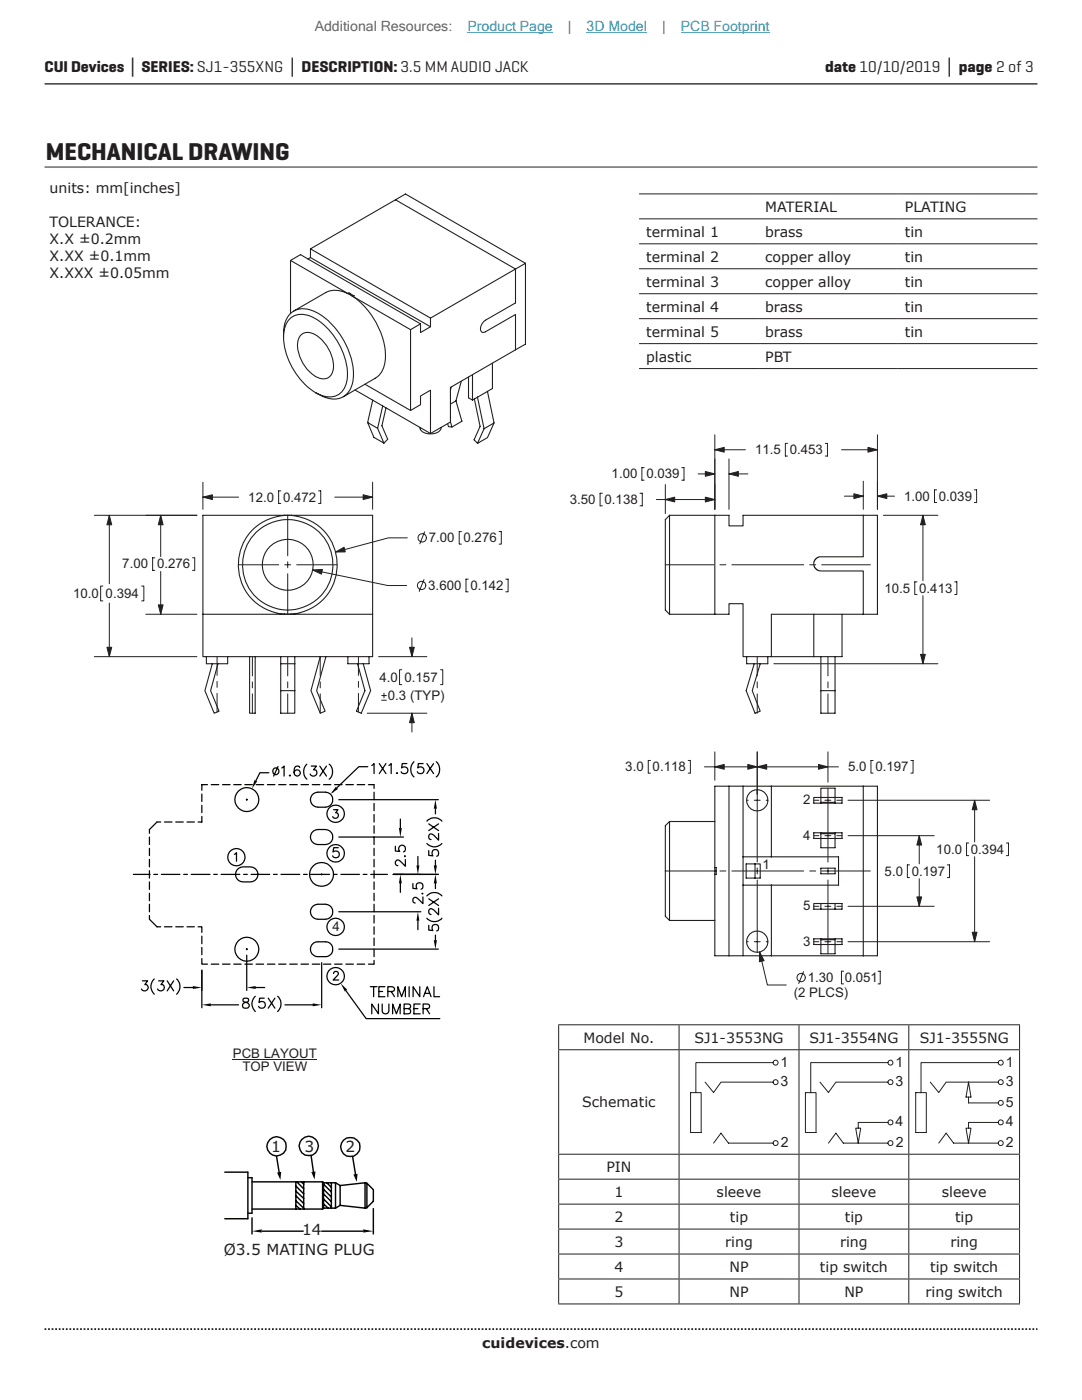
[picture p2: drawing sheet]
<svg xmlns="http://www.w3.org/2000/svg" width="216mm" height="279mm" viewBox="0 0 216 279" stroke-linecap="round" stroke-linejoin="round" font-family="sans-serif">
<path d="M8.9 265.3h198.1" fill="none" stroke="#231f20" stroke-width=".35" stroke-dasharray=".4 .4 .4 .4 .4 .4" stroke-dashoffset=".7" stroke-linecap="butt"/>
<path d="M8.9 16.7h198.1" fill="none" stroke="#231f20" stroke-width=".26"/>
<g fill="none" stroke="#231f20" stroke-width=".22">
<path d="M78.9 39.9l24 13.8M58 52l11.4 6.6 .2-.1M58 52l2-1.2 23.9 13.8M58 52v10.6M61.5 51.7l.5-.3 23.9 13.8M62 51.4v-1.7l23.9 13.8M62 49.7l18.9-11 24 13.9M69.4 58.6h.1M69.5 58.6a4.7 4.7 0 0 0-4.5-.2l-6.4 3.7M69.5 58.6l.9 .6M69.6 58.5l1 .5M69.6 58.5l.5 .5"/>
<path d="M70.1 59h.1M70.1 59h.5M70.4 59.2a15.4 15.4 0 0 1 6.5 12.1 4.7 4.7 0 0 1-2 4.2l-6.4 3.7M70.4 59.2h.1M70.4 59.2l11.5 6.6M70.6 59l-.2 .2M102.9 53.7v6.8l-6 3.4a1.79 1.79 0 0 0-.8 2.3l.3 .1 .5-.1 6-3.4v7l-13 7.5v6.9M102.9 53.7l-17 9.8M104.9 52.6l-2 1.1M104.9 52.6v16.1l-2 1.1M56.6 67.3a5.8 5.8 0 0 1 1.6-5 4.8 4.8 0 0 1 5.4 .3 15.1 15.1 0 0 1 6.9 13.1 4 4 0 0 1-5.8 3.5l-1.8-.8M57.6 63.8a4.1 4.1 0 0 1 5.3-.2 13.9 13.9 0 0 1 6.4 11.7 3.6 3.6 0 0 1-4.7 3.8 11.8 11.8 0 0 1-6.9-6.9 9.5 9.5 0 0 1-.5-7.8z"/>
<path d="M60.1 66.8a2.56 2.56 0 0 1 3.3 .3 7.6 7.6 0 0 1 3.1 6.8 2.02 2.02 0 0 1-3.1 1.4 7.6 7.6 0 0 1-4-7.1l.2-.6zM70.8 77.8l15.1 8.7M72.8 76.7l9.1 5.2M74.4 79.9l-1 4.4M81.9 65.8v16.1M83.9 64.6l-2 1.2M85.9 63.5v1.7l-2 1.2v-1.8M90.1 77.2l-.2 .6M92.1 76.1l-1.1 3.9M93.5 75.2v4.2l.8 .4M94.3 74.8v5M94.7 79.6l1.1 5.5-1.2 2.7 .7 .7"/>
<path d="M95.3 79.3l1.3 6.3M97.3 78.1l1.3 6.3-2 1.2M98.3 72.5v5l-4 2.3M73.4 84.3l1.2 3 2 1.1M75.3 85.5l1.3 2.9M76.4 81l-1.1 4.5-1.9-1.2M77 81.4l-.8 3.6 1.2 2.7-.8 .7M81.9 81.9l2-1.1v-1.8l2-1.1v8.6l4-2.3M83.8 85.3v.1a2.19 2.19 0 0 0 2.8 1.1 1.38 1.38 0 0 0 1.4-1.2M89.9 84.2l.3 1-.7-.1-.2-.6M91 80l-1.1 .6M91 80l1.2 4.1-2 1.1"/>
<path d="M96.6 85.6l-1.3 2.9M98.6 84.4l-1.3 2.9-2 1.2M40.5 102.8h33.9v28.2h-33.9zM56.7 102.8l.1 .1M58.1 102.8v.1M133.6 102.8h11.9v2.2h2.8v-2.2h26.8v19.8h-21.2v8.4M133.6 102.8v19.8M133.6 102.8l-.8 .9v18.1l.8 .8M142.6 102.8v19.8M172.3 102.8v8.3h-8.7l-.8 .4-.4 .8v.6l.2 .5 .4 .3 .6 .2h8.7v8.7M40.5 122.6h17.6M41.2 131v1.5h4.2v-1.5"/>
<path d="M42.4 132.5l-1.5 5.3 1.8 4.5 1-.4-1.7-4.1 1.5-5.3M49.8 131v11.3h1.1v-11.3M56 137.8v4.5h2.8v-4.5M56 137.8h2.8M56 131v1.5M56.8 122.6h-.1M58.1 122.6h16.3M58.8 132.5h-2.8v5.3M58.8 131v6.8M63.9 131l-1.9 6.8 1.9 4.5 1-.4-1.7-4.1 1.8-6.8M69.4 131v1.5h4.2v-1.5M71.3 132.5l1.5 5.3-1.7 4.1 1 .4 1.9-4.5-1.5-5.3"/>
<path d="M133.6 122.6h11.9v-2.1h2.8v10.5h5.6M149 131v1.5h4.2v-1.5M150.5 132.5l-1.6 5.3 1.8 4.5 1-.4-1.6-4.1 1.6-5.3M153.9 131h9.9M162.4 122.6v8.4M163.8 137.8h2.8M166.6 131h-2.8v6.8M166.6 131v11.3h-2.8v-4.5M168 122.6v8.4h-1.4M145.5 156.9v33.8M148.3 156.9v19.8M153.9 156.9v14.1"/>
<path d="M172.3 156.9v33.8M133.6 164v19.7M133.6 164l-.8 .8v18.1l.8 .8M133.6 164h9M142.6 173.2v17.5h5.7M142.6 173.2v-16.3h32.5v33.8h-21.2M142.6 173.1h.3v1.4h-.3M142.6 173.8h.3M148.3 176.7v14h5.6M148.3 171h19v5.7h-19M148.9 172.4h2.8v2.8h-2.8zM150.7 172.4v2.8"/>
<path d="M153.9 176.7v14M163.8 166.2v3h2.8v-1.9h-4.2v-1.1h5.6v1.1h-1.4v-.9h-2.8M163.8 160.1v-.9h4.2v1.1h-5.6v-1.1h1.4v-1.9h2.8v3M163.8 173.3h2.8v1.1h-2.8zM163.8 160.1v.2M163.8 160.1h2.8M166.6 166.2v.2M133.6 183.7h9M162.4 180.3h5.6v1.1h-5.6zM163.8 187.4v2.9h2.8v-1.8h-4.2v-1.1h5.6v1.1h-1.4v-1h-2.8M163.8 180.3v1.1M166.6 180.3v1.1"/>
<path d="M166.6 187.4v.1"/>
<circle cx="57.4" cy="112.7" r="5.1"/>
<circle cx="57.4" cy="112.7" r="9"/>
<circle cx="57.4" cy="112.7" r="9.9"/>
<circle cx="151.1" cy="159.7" r="2.11"/>
<circle cx="151.1" cy="187.9" r="2.12"/>
</g>
<g fill="none" stroke="#231f20" stroke-width=".2">
<path d="M47.5 112.7h8.1M56.8 112.7h1.2M57.4 102.8v8.1M57.4 112.1v1.2M57.4 114.5v8.1M59.2 112.7h8.1M132.8 112.7h9.7M143.6 112.7h1.2M146 112.7h14.4M161.6 112.7h1.2M164 112.7h9.7M43.3 131v3.8"/>
<path d="M43.3 136v1.2M43.3 138.4v3.7M50.4 131v3.9M50.4 136.1v1.2M50.4 138.5v3.8M57.4 131v3.9M57.4 136.1v1.2M57.4 138.5v3.8M63.9 131v3.9M63.9 136.1v1.2M63.9 138.5v3.8M71.5 131v3.8"/>
<path d="M71.5 136v1.2M71.5 138.4v3.7M151.1 131v3.9M151.1 136.1v1.2M151.1 138.5v3.8M165.2 131v3.9M165.2 136.1v1.2M165.2 138.5v3.8M149 159.7h.3M150.5 159.7h1.2M151.1 150.1v21.9M151.1 153h16.2"/>
<path d="M152.9 159.7h.3M162.4 159.7h1M164.6 159.7h1.2M165.2 157.3v14.7M165.2 150.1v6M167 159.7h1M169.2 159.7h28.3M174.2 151.8h-.4v2.5h.4M181.8 151.8h.4v2.5h-.4M194.5 159.7v8.3M132.8 173.8h9.7M143.6 173.8h1.2"/>
<path d="M146 173.8h14.4M151.1 175.6v14.4M151.1 173.2v1.2M161.6 173.8h1.2M162.4 166.8h1M164 173.8h9.7M164.6 166.8h1.2M165.2 175.6v14.7M165.2 173.2v1.2M167 166.8h1M169.2 166.8h17.2M181.5 172.6h-.4v2.5h.4"/>
<path d="M183.4 166.8v5.6M183.4 175.4v5.5M189 172.6h.5v2.5h-.5M193.3 168.3h-.4v2.5h.4M194.5 171v16.9M200.8 168.3h.4v2.5h-.4M149 187.9h.3M150.5 187.9h1.2M152.9 187.9h.3M162.4 187.9h1M162.4 180.9h1M164.6 187.9h1.2"/>
<path d="M164.6 180.9h1.2M167 187.9h1M167 180.9h1M169.2 180.9h17.2M169.2 187.9h28.3"/>
</g>
<path d="M182.9 179h1l-.5 1.9z" fill="#231f20"/>
<path d="M182.9 179h1l-.5 1.9z" fill="none" stroke="#231f20" stroke-width=".2"/>
<path d="M183.4 166.8l.5 1.8h-1z" fill="#231f20"/>
<path d="M183.4 166.8l.5 1.8h-1z" fill="none" stroke="#231f20" stroke-width=".2"/>
<path d="M194.5 159.7l.5 1.9h-1z" fill="#231f20"/>
<path d="M194.5 159.7l.5 1.9h-1z" fill="none" stroke="#231f20" stroke-width=".2"/>
<path d="M194 186h1l-.5 1.9z" fill="#231f20"/>
<path d="M194 186h1l-.5 1.9z" fill="none" stroke="#231f20" stroke-width=".2"/>
<path d="M151.1 153l1.9-.4v.9z" fill="#231f20"/>
<path d="M151.1 153l1.9-.4v.9z" fill="none" stroke="#231f20" stroke-width=".2"/>
<path d="M163.3 152.6l1.9 .4-1.9 .5z" fill="#231f20"/>
<g fill="none" stroke="#231f20" stroke-width=".2">
<path d="M40.5 99.2h7.1M40.5 96.2v5.4M56 98h-.4v2.5h.4M63.6 98h.4v2.5h-.4M66.8 99.2h7.6M74.4 96.2v5.4M20.5 117h-.4v2.9h.4M21.8 102.8v13.7M28.3 117h.4v2.9h-.4M30.9 111.3h-.4v2.5h.4M32.1 102.8v8.3M32.1 114v8.6"/>
<path d="M38.4 111.3h.5v2.5h-.5M39.3 102.8h-20.5M62.4 113.7l15 3.2h3.7M81.3 107.3h-3.8l-10.5 2.9M84.6 115.7l-1 2.3M84.7 106.1l-.9 2.4M92.1 106.1h-.5v2.5h.5M93.4 115.6h-.4v2.5h.4M99.6 106.1h.4v2.5h-.4M100.9 115.6h.5v2.5h-.5M18.8 131h20.5M21.8 120.4v10.6"/>
<path d="M29.1 122.6h10.2M75.5 131h9.7M76.2 139.7h.9M76.2 138.8h.9M76.6 138.3v1M80.2 133.7h-.5v2.9h.5M82.2 127.3v3.7M87.9 133.7h.4v2.9h-.4M73.3 142.3h11.9M82.2 142.3v3.8M163.3 152.6l1.9 .4-1.9 .5zM46.5 211.5h16.8"/>
<circle cx="84.1" cy="116.8" r=".83"/>
<circle cx="84.2" cy="107.3" r=".84"/>
</g>
<path d="M21.8 102.8l.5 1.9h-1z" fill="#231f20"/>
<path d="M21.8 102.8l.5 1.9h-1z" fill="none" stroke="#231f20" stroke-width=".2"/>
<path d="M21.3 129.2h1l-.5 1.8z" fill="#231f20"/>
<path d="M21.3 129.2h1l-.5 1.8z" fill="none" stroke="#231f20" stroke-width=".2"/>
<path d="M72.5 98.7l1.9 .5-1.9 .5z" fill="#231f20"/>
<path d="M72.5 98.7l1.9 .5-1.9 .5z" fill="none" stroke="#231f20" stroke-width=".2"/>
<path d="M40.5 99.2l1.9-.5v1z" fill="#231f20"/>
<path d="M40.5 99.2l1.9-.5v1z" fill="none" stroke="#231f20" stroke-width=".2"/>
<path d="M31.6 120.7h.9l-.4 1.9z" fill="#231f20"/>
<path d="M31.6 120.7h.9l-.4 1.9z" fill="none" stroke="#231f20" stroke-width=".2"/>
<path d="M32.1 102.8l.4 1.9h-.9z" fill="#231f20"/>
<path d="M32.1 102.8l.4 1.9h-.9z" fill="none" stroke="#231f20" stroke-width=".2"/>
<path d="M81.7 129.2h1l-.5 1.8z" fill="#231f20"/>
<path d="M81.7 129.2h1l-.5 1.8z" fill="none" stroke="#231f20" stroke-width=".2"/>
<path d="M82.2 142.3l.5 1.9h-1z" fill="#231f20"/>
<path d="M82.2 142.3l.5 1.9h-1z" fill="none" stroke="#231f20" stroke-width=".2"/>
<path d="M62.4 113.7h1.9l-.2 .9z" fill="#231f20"/>
<path d="M62.4 113.7h1.9l-.2 .9z" fill="none" stroke="#231f20" stroke-width=".2"/>
<path d="M67 110.2l1.7-1 .2 .9z" fill="#231f20"/>
<g fill="none" stroke="#231f20" stroke-width=".2">
<path d="M120.2 98.4h-.5v2.5h.5M127.7 98.4h.5v2.5h-.5M128.5 93.3h-.4v2.5h.4M131 99.7h11.6M132.8 96.7v5.8M136 93.3h.5v2.5h-.5M139.3 94.6h3.3M142.6 86.8v14.8M142.6 89.8h6.1M145.5 94.6h3.7M145.5 91.6v10M157.1 88.5h-.4v2.5h.4"/>
<path d="M164.7 88.5h.4v2.5h-.4M167.9 89.8h7.2M168.5 99h3.8M172.3 96v5.6M175.1 99h3.4M175.1 86.8v14.8M186.9 97.8h-.4v2.5h.4M194.4 97.8h.5v2.5h-.5M67 110.2l1.7-1 .2 .9zM176.3 102.8h10.8M183 116.1h-.5v2.5h.5M184.2 102.8v13.1"/>
<path d="M184.2 118.9v13.6M190.5 116.1h.4v2.5h-.4M154.4 132.5h32.7"/>
</g>
<path d="M170.4 98.5l1.9 .5-1.9 .5z" fill="#231f20"/>
<path d="M170.4 98.5l1.9 .5-1.9 .5z" fill="none" stroke="#231f20" stroke-width=".2"/>
<path d="M175.1 99l1.9-.5v1z" fill="#231f20"/>
<path d="M175.1 99l1.9-.5v1z" fill="none" stroke="#231f20" stroke-width=".2"/>
<path d="M140.7 99.2l1.9 .5-1.9 .5z" fill="#231f20"/>
<path d="M140.7 99.2l1.9 .5-1.9 .5z" fill="none" stroke="#231f20" stroke-width=".2"/>
<path d="M132.8 99.7l1.8-.5v1z" fill="#231f20"/>
<path d="M132.8 99.7l1.8-.5v1z" fill="none" stroke="#231f20" stroke-width=".2"/>
<path d="M145.5 94.6l1.8-.5v1z" fill="#231f20"/>
<path d="M145.5 94.6l1.8-.5v1z" fill="none" stroke="#231f20" stroke-width=".2"/>
<path d="M140.7 94.1l1.9 .5-1.9 .5z" fill="#231f20"/>
<path d="M140.7 94.1l1.9 .5-1.9 .5z" fill="none" stroke="#231f20" stroke-width=".2"/>
<path d="M173.2 89.3l1.9 .5-1.9 .4z" fill="#231f20"/>
<path d="M173.2 89.3l1.9 .5-1.9 .4z" fill="none" stroke="#231f20" stroke-width=".2"/>
<path d="M142.6 89.8l1.9-.5v.9z" fill="#231f20"/>
<path d="M142.6 89.8l1.9-.5v.9z" fill="none" stroke="#231f20" stroke-width=".2"/>
<path d="M184.2 102.8l.4 1.9h-.9z" fill="#231f20"/>
<path d="M184.2 102.8l.4 1.9h-.9z" fill="none" stroke="#231f20" stroke-width=".2"/>
<path d="M183.7 130.6h.9l-.4 1.9z" fill="#231f20"/>
<g fill="none" stroke="#231f20" stroke-width=".2">
<path d="M183.7 130.6h.9l-.4 1.9zM129.8 151.8h-.4v2.5h.4M137.3 151.8h.5v2.5h-.5M140.6 153h10.5M142.6 150.1v5.6M151.1 150.1v8.4M151.6 190l1.5 6.6h3.8M160.3 193.9l-.9 2.4M168.3 193.8h-.4v2.6h.4M175.2 193.8h.4v2.6h-.4"/>
<circle cx="159.9" cy="195.1" r=".83"/>
</g>
<path d="M149.2 152.6l1.9 .4-1.9 .5z" fill="#231f20"/>
<path d="M149.2 152.6l1.9 .4-1.9 .5z" fill="none" stroke="#231f20" stroke-width=".2"/>
<path d="M142.6 153l1.9-.4v.9z" fill="#231f20"/>
<path d="M142.6 153l1.9-.4v.9z" fill="none" stroke="#231f20" stroke-width=".2"/>
<path d="M151.6 190l.9 1.7-1 .2z" fill="#231f20"/>
<path d="M151.6 190l.9 1.7-1 .2z" fill="none" stroke="#231f20" stroke-width=".2"/>
<g fill="none" stroke="#050504" stroke-width=".25">
<path d="M40.3 158.5v1.5M41.4 156.6h-1.1v1.1M42.1 156.6h1.5M44.4 156.6h1.5M46.6 156.6h1.5M48.9 156.6h1.5M51.1 156.6h1.5M53.4 156.6h1.5M55.6 156.6h1.5M57.8 156.6h1.5M60.1 156.6h1.5M62.3 156.6h1.5"/>
<path d="M63.4 158.1h1.5M64.6 156.6h1.4M66.4 158.1h.1M66.8 156.6h1.5M69 156.6h1.5M71.3 156.6h1.5M73.5 156.6h1.1M26.6 174.5h3.3M29.8 165.5v.8M29.8 167v1.5M29.8 169.3v1.5M29.8 171.5v1.5"/>
<path d="M29.8 173.8v1.5M29.8 176v1.5M29.8 178.3v1.5M30.7 174.5h.7M31.3 164.1h.8M32.2 174.5h3.7M32.8 164.1h1.5M35.1 164.1h1.5M36.7 174.5h.7M37.3 164.1h1.5M38.2 174.5h3.7M40.3 162.9v1.2h-.8"/>
<path d="M40.3 160.7v1.5M42.6 174.5h.8M44.1 174.5h3.8M47.6 173.3a3.2 3.2 0 0 1 3.6 .3 1.5 1.5 0 0 1-1.2 2.4h-1.5a1.5 1.5 0 0 1-1.4-1 1.5 1.5 0 0 1 .5-1.7zM48.6 174.5h.8M50.1 174.5h3.7M54.6 174.5h.7M56.1 174.5h3.7M60.6 174.5h.7M62 174.5h3.8M63.4 168.5h1.5M63.4 165.5h1.5"/>
<path d="M63.4 161.1h1.5M66.5 174.5h.8M68 174.5h3.7M72.5 174.5h.7M74 174.5h3.3M29.8 180.5v1.5M29.8 182.7v.8M40.3 193.6v7.5M64.2 192.1v9M73.9 196.9h1.3M74.6 196.9v2M75.6 197.9h.7"/>
<path d="M76.8 196.9h-1.2v2h1.2M77.4 197.9l1.1-.1a.43 .43 0 0 0 0-.8l-1.1-.1v2M78.1 197.9l.6 1M79.4 198.9v-2l.7 2 .8-2v2M81.6 196.9v2M83.8 196.9v2l-1.4-2v2M84.5 198.9l.8-2 .7 2M84.8 198.2h.9M86.6 196.9v2h1.1M42.1 200.5h5.5M56.9 200.5h5.5M75.5 200.4v1.9l-1.3-1.9v1.9"/>
<path d="M76.3 200.4v1.4a.68 .68 0 0 0 .6 .5 .68 .68 0 0 0 .7-.5v-1.4M78.3 202.3v-1.9l.8 1.9 .7-1.9v1.9M80.6 201.3l1.2-.1 .1-.3-.1-.4-.3-.1h-.9v1.9h.9l.3-.1v-.7l-.3-.2M82.6 201.3h.8M83.8 200.4h-1.2v1.9h1.2M84.4 201.3l1.2-.1 .1-.3-.1-.4-.3-.1h-.9v1.9M85.1 201.3l.6 1"/>
<circle cx="49.3" cy="159.6" r="2.38"/>
<circle cx="64.2" cy="174.5" r="2.4"/>
</g>
<g fill="#050504">
<path d="M62.4 200.2l1.8 .3-1.8 .3z"/>
<path d="M40.3 200.5l1.8-.3v.6z"/>
</g>
<path d="M36.7 197.1h1.8M40.3 193.6v4.1M48.6 199.3a.41 .41 0 0 0 .2 .7 .86 .86 0 0 1 .9 .8 .67 .67 0 0 1-.8 .4 .67 .67 0 0 1-.4-.9l.2-.1a.82 .82 0 0 0 .9-.7 .75 .75 0 0 0-1-.2zM49.2 190.6v7.1M50.9 198.8a2.05 2.05 0 0 0 0 3.1M51 197.1h1.8M52.7 199.2h-.9l-.1 .9a.71 .71 0 0 1 1.1-.1 .71 .71 0 0 1-.2 1.1 .71 .71 0 0 1-1-.3M53.5 199.2l1.4 2M54.9 199.2l-1.4 2M55.4 198.8a2.05 2.05 0 0 1 0 3.1" fill="none" stroke="#050504" stroke-width=".25"/>
<g fill="#050504">
<path d="M49.2 197.1l1.8-.3v.6z"/>
<path d="M38.5 196.8l1.8 .3-1.8 .3z"/>
</g>
<g fill="none" stroke="#050504" stroke-width=".25">
<path d="M53.6 154.2h-1.7l-.8 1.6M31.3 164.1l-1.5 1.4M28.4 195.7h1l-.5 .8a.68 .68 0 0 1 .6 1 .68 .68 0 0 1-1.2 0l-.1-.1M29.8 183.5l1.5 1.5h.8M30.8 195.4a2.05 2.05 0 0 0 0 3M31.7 195.7h1l-.6 .8a.67 .67 0 0 1 .5 1.1 .67 .67 0 0 1-1.2-.2M32.8 185h1.5M33.4 195.7l1.3 2M34.7 195.7l-1.3 2M35.1 185h1.5M35.2 195.4a2.05 2.05 0 0 1 0 3M37.3 185h1.5"/>
<path d="M39.5 185h.8v1.1M40.3 191.3v1.1h1.1M40.3 186.8v1.5M40.3 189.1v1.4M42.1 192.4h1.5M44.4 192.4h1.5M46.6 192.4h1.5M48.9 192.4h1.5M51.1 192.4h1.5M53.4 192.4h1.5M55.6 192.4h1.5M57.8 192.4h1.5"/>
<path d="M60.1 192.4h1.5M62.3 192.4h1.5M63.4 183.5h1.5M63.4 180.5h1.5M63.4 188h1.5M63.4 190.9h1.5M64.6 192.4h1.4M66.8 192.4h1.5M69 192.4h1.5M71.3 192.4h1.5M73.5 192.4h1.1"/>
<circle cx="49.3" cy="189.4" r="2.38"/>
</g>
<path d="M50.8 155.7l.5 .2-1 1.5z" fill="#050504"/>
<g fill="none" stroke="#050504" stroke-width=".25">
<path d="M49.1 159.6h.3M49.2 159.5v.2M55.5 153l-.9 1.9M56.2 153.3l.5-.4v2M57.9 154.7l-.2 .1 .2 .1v-.1M59.8 153.2a.58 .58 0 0 0-.8-.2 1.49 1.49 0 0 0 0 1.8 .62 .62 0 0 0 .9-.3 .62 .62 0 0 0-.5-.9 .62 .62 0 0 0-.7 .6M61.2 152.5a2.09 2.09 0 0 0 0 3M62.1 152.9h1l-.5 .7a.66 .66 0 0 1 .6 .9 .66 .66 0 0 1-1.1 .3l-.2-.3M63.8 152.9l1.3 2M65.1 152.9l-1.3 2M65.7 152.5a2 2 0 0 1 0 3"/>
<circle cx="55" cy="153.9" r=".66"/>
</g>
<path d="M67 157l.4 .5-1.5 1z" fill="#050504"/>
<g fill="none" stroke="#050504" stroke-width=".25">
<path d="M73.4 153h-1.8l-4.4 4.2M74.2 152.8l.4-.4v2M75.7 152.4l1.3 2M77 152.4l-1.3 2M77.6 152.8l.5-.4v2M79.2 154.2l-.1 .1h.2M81.2 152.4h-.9l-.2 .9a.71 .71 0 0 1 1.1-.1 .71 .71 0 0 1-.1 1.1 .71 .71 0 0 1-1-.3M82.6 152a2.14 2.14 0 0 0 0 3.1M84.4 152.4h-.9l-.1 .9a.7 .7 0 0 1 1 0 .7 .7 0 0 1-.1 1 .7 .7 0 0 1-1-.3M85.2 152.4l1.3 2M86.5 152.4l-1.3 2M87.1 152a2.05 2.05 0 0 1 0 3.1"/>
<path d="M46.8 170.5l.4-.3v1.7M66.6 161.6h.8l-.4 .6a.57 .57 0 0 1 .4 .9 .57 .57 0 0 1-1-.1M66.6 194.3l.3-.4 .5 .1a.49 .49 0 0 1-.1 .7l-.8 .9h1.1"/>
<circle cx="47.2" cy="171.1" r="1.73"/>
<circle cx="67" cy="170.3" r="1.75"/>
<circle cx="67" cy="162.4" r="1.74"/>
<circle cx="67" cy="194.8" r="1.74"/>
<circle cx="67" cy="185" r="1.74"/>
</g>
<path d="M68 196.2l1.3 1.3-.5 .4z" fill="#050504"/>
<g fill="none" stroke="#050504" stroke-width=".25">
<path d="M63.4 158.1a1.5 1.5 0 0 0-1.5 1.5 1.5 1.5 0 0 0 1.5 1.5M64.9 158.1a1.5 1.5 0 0 1 1.5 1.5 1.5 1.5 0 0 1-1.5 1.5M74.6 156.6v.7M74.6 158.1v1.5M63.4 165.5a1.5 1.5 0 0 0-1.5 1.5 1.5 1.5 0 0 0 1.5 1.5M64.1 174.5h.2M64.2 174.4v.2M64.9 165.5a1.5 1.5 0 0 1 1.5 1.5 1.5 1.5 0 0 1-1.5 1.5M67.6 167h12.9M74.6 160.3v1.5M74.6 162.6v1.5M74.6 164.8v1.5"/>
<path d="M74.6 167v1.5M74.6 169.3v1.5M74.6 171.5v1.5M74.6 173.8v1.5M74.6 176v1.5M74.6 178.3v1.5M78.5 174.5h2M79.9 163.5v1.8M79.9 176.3v1.8M49.1 189.4h.3M49.2 189.3v.2M63.4 180.5a1.5 1.5 0 0 0-1.5 1.5 1.5 1.5 0 0 0 1.5 1.5"/>
<path d="M63.4 188a1.48 1.48 0 0 0-1.5 1.4 1.48 1.48 0 0 0 1.5 1.5M64.9 180.5a1.5 1.5 0 0 1 1.5 1.5 1.5 1.5 0 0 1-1.5 1.5M64.9 188a1.48 1.48 0 0 1 1.5 1.4 1.48 1.48 0 0 1-1.5 1.5M69 197.7l4.1 5.6h14.7M74.6 180.5v1.5M74.6 182.7v1.5M74.6 185v1.5M74.6 187.2v1.5M74.6 189.4v1.5M74.6 191.7v.7"/>
</g>
<g fill="#050504">
<path d="M79.9 174.5l.3 1.8h-.6z"/>
<path d="M79.6 165.3h.6l-.3 1.7z"/>
</g>
<path d="M78.5 174.5h5.5M78.9 168.9v.9l.9 .1a.71 .71 0 0 1-.1-1.1 .71 .71 0 0 1 1.1 .2 .71 .71 0 0 1-.3 1M80.8 170.8l.1 .1h-.2M80.9 171.5v1.4l-1-1a.61 .61 0 0 0-.8-.2l-.2 .3v.4l.2 .3 .3 .1M83.4 170.9v1.8M67.6 182h16.4M83.4 183.8v1.7" fill="none" stroke="#050504" stroke-width=".25"/>
<g fill="#050504">
<path d="M83.1 172.7h.6l-.3 1.8z"/>
<path d="M83.4 182l.3 1.8h-.6z"/>
</g>
<path d="M67.6 159.6h19.9M78.5 174.5h9M82.4 176.3v1l.8 .1a.69 .69 0 0 1 0-1.1 .69 .69 0 0 1 1 .1 .69 .69 0 0 1-.2 1.1M84.3 178.3v.1l-.1-.1M84.4 179v1.3l-1.3-1.1a.48 .48 0 0 0-.7 .3l.1 .5 .3 .2M86.9 161.4v1M86.9 171.7v1" fill="none" stroke="#050504" stroke-width=".25"/>
<g fill="#050504">
<path d="M86.6 172.7h.6l-.3 1.8z"/>
<path d="M86.9 159.6l.3 1.8h-.6z"/>
</g>
<path d="M78.5 174.5h9M85.2 168.3a2 2 0 0 0 3 0M85.2 163.9a2 2 0 0 1 3 0M85.6 169.8v.9l.8 .1a.71 .71 0 0 1-.1-1.1 .71 .71 0 0 1 1.1 .1 .71 .71 0 0 1-.3 1.1M85.6 164.4l1.9 1.4M86.9 176.3v1M87.5 166.3v1.4l-.9-1a.66 .66 0 0 0-.9-.2 .69 .69 0 0 0 0 1h.3M87.5 164.4l-1.9 1.4M67.6 189.4h19.9M86.9 186.6v1" fill="none" stroke="#050504" stroke-width=".25"/>
<g fill="#050504">
<path d="M86.9 174.5l.3 1.8h-.6z"/>
<path d="M86.6 187.6h.6l-.3 1.8z"/>
</g>
<path d="M67.5 169.2h-.9l-.1 .8a.71 .71 0 0 1 1 0 .71 .71 0 0 1-.1 1.1 .71 .71 0 0 1-1-.3M85.2 178.8a2 2 0 0 1 3 0M85.6 179.4l1.9 1.3M87.5 179.4l-1.9 1.3M85.2 183.3a2 2 0 0 0 3 0M85.6 184.7v.9l.8 .1a.69 .69 0 0 1 0-1 .69 .69 0 0 1 1 .1 .69 .69 0 0 1-.3 1M87.5 181.3v1.3l-.9-1-.5-.3-.5 .2a.72 .72 0 0 0 .1 .9l.3 .1" fill="none" stroke="#050504" stroke-width=".25"/>
<g fill="none" stroke="#231f20" stroke-width=".2">
<path d="M8.9 33.3h198.1M127.5 38.7h79.5M127.5 43.7h79.5M127.5 48.7h79.5M127.5 53.6h79.5M127.5 58.6h79.5M127.5 63.6h79.5M127.5 68.6h79.5M127.5 73.6h79.5M111.4 204.5h92.1M111.4 209.5h92.1M111.5 204.6v4.8"/>
<path d="M111.5 209.6v20.7M135.5 204.6v4.8M135.5 209.6v20.7M137.8 218.1h2.1v7.9h-2.1zM140.7 216l1.7 2 1.5-2h10.4M154.3 212.1h-15.4v6M159.4 204.6v4.8M159.4 209.6v20.7M160.7 218.1h2.1v7.9h-2.1zM163.6 216l1.7 2 1.5-2h10.4M177.2 212.1h-15.4v6M181.3 204.6v4.8"/>
<path d="M181.3 209.6v20.7M182.7 218.1h2.1v7.9h-2.1zM185.6 216l1.7 2 1.5-2h10.4M193.3 218.9v1.2h5.9M193.3 216l.4 2.9h-.9zM199.2 212.1h-15.4v6M203.4 204.6v4.8M203.4 209.6v20.7M111.4 230.3h92.1M111.4 235.3h92.1M111.5 230.4v4.8M111.5 235.4v4.8"/>
<path d="M135.5 230.4v4.8M135.5 235.4v4.8M142.4 228.1l1.5-2 1.4 2h9M159.4 230.4v4.8M159.4 235.4v4.8M165.3 228.1l1.5-2 1.5 2h8.9M170.7 225.1h1l-.4 3zM177.2 224h-5.9v1.1M181.3 230.4v4.8M181.3 235.4v4.8M187.3 228.1l1.5-2 1.5 2h8.9M192.8 225.1h.9l-.4 3z"/>
<path d="M199.2 224h-5.9v1.1M203.4 230.4v4.8M203.4 235.4v4.8M111.4 240.3h92.1M111.4 245.3h92.1M111.4 250.3h92.1M111.4 255.3h92.1M111.5 240.4v4.8M111.5 245.4v4.8M111.5 250.4v4.8M111.5 255.3v4.8M135.5 240.4v4.8"/>
<path d="M135.5 245.4v4.8M135.5 250.4v4.8M135.5 255.3v4.8M159.4 240.4v4.8M159.4 245.4v4.8M159.4 250.4v4.8M159.4 255.3v4.8M181.3 240.4v4.8M181.3 245.4v4.8M181.3 250.4v4.8M181.3 255.3v4.8M203.4 240.4v4.8"/>
<path d="M203.4 245.4v4.8M203.4 250.4v4.8M203.4 255.3v4.8M111.4 260.2h92.1"/>
<circle cx="154.8" cy="212.1" r=".5"/>
<circle cx="154.8" cy="216" r=".49"/>
<circle cx="177.7" cy="212.1" r=".5"/>
<circle cx="177.7" cy="216" r=".5"/>
<circle cx="199.7" cy="212.1" r=".5"/>
<circle cx="199.7" cy="216" r=".49"/>
<circle cx="154.8" cy="228.1" r=".49"/>
<circle cx="177.7" cy="228.1" r=".5"/>
<circle cx="177.7" cy="224" r=".49"/>
<circle cx="199.7" cy="228.1" r=".5"/>
<circle cx="199.7" cy="220.1" r=".49"/>
<circle cx="199.7" cy="224" r=".49"/>
</g>
<path d="M70.4 230.8l.6 3.8" fill="none" stroke="#050504" stroke-width=".29"/>
<path d="M70.5 234.4l.8-.1-.1 1.6z" fill="#050504"/>
<path d="M55.2 230.7l.5 3.5" fill="none" stroke="#050504" stroke-width=".29"/>
<path d="M55.3 234l.8-.1-.2 1.6z" fill="#050504"/>
<g fill="none" stroke="#050504" stroke-width=".29">
<path d="M62.1 230.6l.5 3.5"/>
<circle cx="55.2" cy="228.8" r="1.91"/>
<circle cx="61.6" cy="228.7" r="1.93"/>
<circle cx="69.9" cy="228.9" r="1.93"/>
</g>
<path d="M62.1 233.9l.9-.1-.2 1.6z" fill="#050504"/>
<g fill="none" stroke="#050504" stroke-width=".29">
<path d="M44.9 233.9h4.6M49.5 235h.8M50.3 235.9h14.1M59 235.9v5.4M59 238.6l1.6 1.6M59 237.7l1.6 1.5M59 236.7l1.6 1.6M59 239.6l1.6 1.5M59.2 235.9l1.4 1.3M60.1 235.9l.5 .4M60.6 235.9v5.4M64.4 235.9l.2 .1"/>
<path d="M64.4 235.9v5.4M64.6 236h2.3M64.6 236v5.1M64.6 238.3l1.5 1.5M64.6 237.3l1.5 1.6M64.6 236.3l1.5 1.6M64.6 239.3l1.5 1.5M65.2 236l.9 1M66.1 236v5.1M66.9 236l1 .6v4M66.9 236v5.1h-2.3M72.8 236l.4 .1 1.3 1.3v2.3l-1.3 1.3"/>
<path d="M72.8 236l-4.9 .6M72.8 236v5.1M73.2 236.1v4.9M44.9 243.2h4.6M49.5 242.1h.8M50.3 243v3.4M50.3 241.3h14.1M52.2 245.7h8.4M59 240.6l.9 .7M64.1 245.7h8.4M64.6 241.1l-.2 .2M64.6 240.3l.9 .8"/>
<path d="M66.9 241.1l1-.5 4.9 .5M73.2 241l-.4 .1M74.5 241.1v5.3"/>
</g>
<g fill="#050504">
<path d="M50.3 245.7l1.9-.4v.7z"/>
<path d="M72.5 245.3l2 .4-2 .3z"/>
</g>
<path d="M49.5 233.9v9.3M50.3 235v7.1" fill="none" stroke="#050504" stroke-width=".29"/>
<path d="M93.3 6.5h17M117.1 6.5h12M135.8 6.5h17.8" fill="none" stroke="#23a4c6" stroke-width=".2"/>
<text font-size="4.9" fill="#231f20" x="9.1" y="31.9">MECHANICAL DRAWING</text>
<g font-size="3.2" fill="#231f20">
<text x="8.9" y="14.3">CUI Devices │ SERIES: SJ1-355XNG │ DESCRIPTION: 3.5 MM AUDIO JACK</text>
<text x="164.6" y="14.3">date 10/10/2019 │ page 2 of 3</text>
</g>
<g font-size="3.1" fill="#231f20">
<text x="54.1" y="229.8">1</text>
<text x="60.8" y="229.8">3</text>
<text x="69" y="230">2</text>
<text x="44.6" y="250.5">Ø3.5 MATING PLUG</text>
<text x="60.3" y="246.6">14</text>
</g>
<g font-size="2.8" fill="#63676b">
<text x="62.8" y="6.1">Additional Resources:</text>
<text x="113.3" y="6.1">|</text>
<text x="132.1" y="6.1">|</text>
</g>
<g font-size="2.8" fill="#23a4c6">
<text x="93.3" y="6.1">Product Page</text>
<text x="117.1" y="6.1">3D Model</text>
<text x="135.8" y="6.1">PCB Footprint</text>
</g>
<g font-size="2.8" fill="#231f20">
<text x="9.9" y="38.5">units: mm[inches]</text>
<text x="9.9" y="45.3">TOLERANCE:</text>
<text x="128.9" y="47.2">terminal 1</text>
<text x="152.7" y="42.3">MATERIAL</text>
<text x="152.7" y="47.2">brass</text>
<text x="180.6" y="42.3">PLATING</text>
<text x="180.6" y="47.2">tin</text>
<text x="9.9" y="48.6">X.X ±0.2mm</text>
<text x="9.9" y="52">X.XX ±0.1mm</text>
<text x="128.9" y="52.2">terminal 2</text>
<text x="152.7" y="52.2">copper alloy</text>
<text x="180.6" y="52.2">tin</text>
<text x="9.9" y="55.4">X.XXX ±0.05mm</text>
<text x="128.9" y="57.2">terminal 3</text>
<text x="152.7" y="57.2">copper alloy</text>
<text x="180.6" y="57.2">tin</text>
<text x="128.9" y="62.2">terminal 4</text>
<text x="152.7" y="62.2">brass</text>
<text x="180.6" y="62.2">tin</text>
<text x="128.9" y="67.2">terminal 5</text>
<text x="152.7" y="67.2">brass</text>
<text x="180.6" y="67.2">tin</text>
<text x="128.9" y="72.1">plastic</text>
<text x="152.7" y="72.1">PBT</text>
<text x="116.4" y="208.1">Model No.</text>
<text x="138.6" y="208.1">SJ1-3553NG</text>
<text x="161.5" y="208.1">SJ1-3554NG</text>
<text x="183.5" y="208.1">SJ1-3555NG</text>
<text x="155.7" y="212.9">1</text>
<text x="178.7" y="212.9">1</text>
<text x="200.7" y="212.9">1</text>
<text x="116.2" y="221">Schematic</text>
<text x="155.7" y="216.8">3</text>
<text x="178.7" y="216.8">3</text>
<text x="200.7" y="216.8">3</text>
<text x="200.7" y="220.9">5</text>
<text x="178.7" y="224.8">4</text>
<text x="200.7" y="224.8">4</text>
<text x="121" y="233.9">PIN</text>
<text x="155.8" y="228.9">2</text>
<text x="178.7" y="228.9">2</text>
<text x="200.7" y="228.9">2</text>
<text x="122.6" y="238.9">1</text>
<text x="143" y="238.9">sleeve</text>
<text x="165.9" y="238.9">sleeve</text>
<text x="187.9" y="238.9">sleeve</text>
<text x="122.6" y="243.9">2</text>
<text x="145.6" y="243.9">tip</text>
<text x="168.6" y="243.9">tip</text>
<text x="190.6" y="243.9">tip</text>
<text x="122.6" y="248.9">3</text>
<text x="144.7" y="248.9">ring</text>
<text x="167.6" y="248.9">ring</text>
<text x="189.6" y="248.9">ring</text>
<text x="122.6" y="253.8">4</text>
<text x="145.6" y="253.8">NP</text>
<text x="163.6" y="253.8">tip switch</text>
<text x="185.6" y="253.8">tip switch</text>
<text x="122.6" y="258.8">5</text>
<text x="145.6" y="258.8">NP</text>
<text x="168.5" y="258.8">NP</text>
<text x="184.7" y="258.8">ring switch</text>
<text x="96.2" y="269">cuidevices.com</text>
</g>
<g font-size="2.6" fill="#231f20">
<text x="122.1" y="95.5">1.00</text>
<text x="129" y="95.5">0.039</text>
<text x="150.7" y="90.6">11.5</text>
<text x="157.6" y="90.6">0.453</text>
<text x="49.5" y="100.1">12.0</text>
<text x="56.5" y="100.1">0.472</text>
<text x="113.7" y="100.6">3.50</text>
<text x="120.6" y="100.6">0.138</text>
<text x="180.4" y="99.9">1.00</text>
<text x="187.3" y="99.9">0.039</text>
<text x="24.4" y="113.5">7.00</text>
<text x="31.3" y="113.5">0.276</text>
<text x="85.6" y="108.2">7.00</text>
<text x="92.5" y="108.2">0.276</text>
<text x="14.6" y="119.3">10.0</text>
<text x="21.1" y="119.3">0.394</text>
<text x="85.5" y="117.7">3.600</text>
<text x="93.9" y="117.7">0.142</text>
<text x="176.5" y="118.3">10.5 0.413</text>
<text x="75.7" y="136">4.0</text>
<text x="80.7" y="136">0.157</text>
<text x="77.4" y="139.7">0.3 (TYP)</text>
<text x="124.8" y="153.9">3.0</text>
<text x="130.2" y="153.9">0.118</text>
<text x="169.3" y="153.9">5.0</text>
<text x="174.7" y="153.9">0.197</text>
<text x="160.3" y="160.5">2</text>
<text x="160.3" y="167.6">4</text>
<text x="152.2" y="173.3">1</text>
<text x="186.8" y="170.4">10.0</text>
<text x="193.7" y="170.4">0.394</text>
<text x="176.5" y="174.8">5.0</text>
<text x="182" y="174.8">0.197</text>
<text x="66.4" y="185.8">4</text>
<text x="160.3" y="181.7">5</text>
<text x="160.3" y="188.7">3</text>
<text x="161.2" y="196">1.30</text>
<text x="168.5" y="196">0.051</text>
<text x="158.4" y="198.9">(2 PLCS)</text>
<text x="46.5" y="211.1">PCB LAYOUT</text>
<text x="48.4" y="213.7">TOP VIEW</text>
</g>
</svg>
